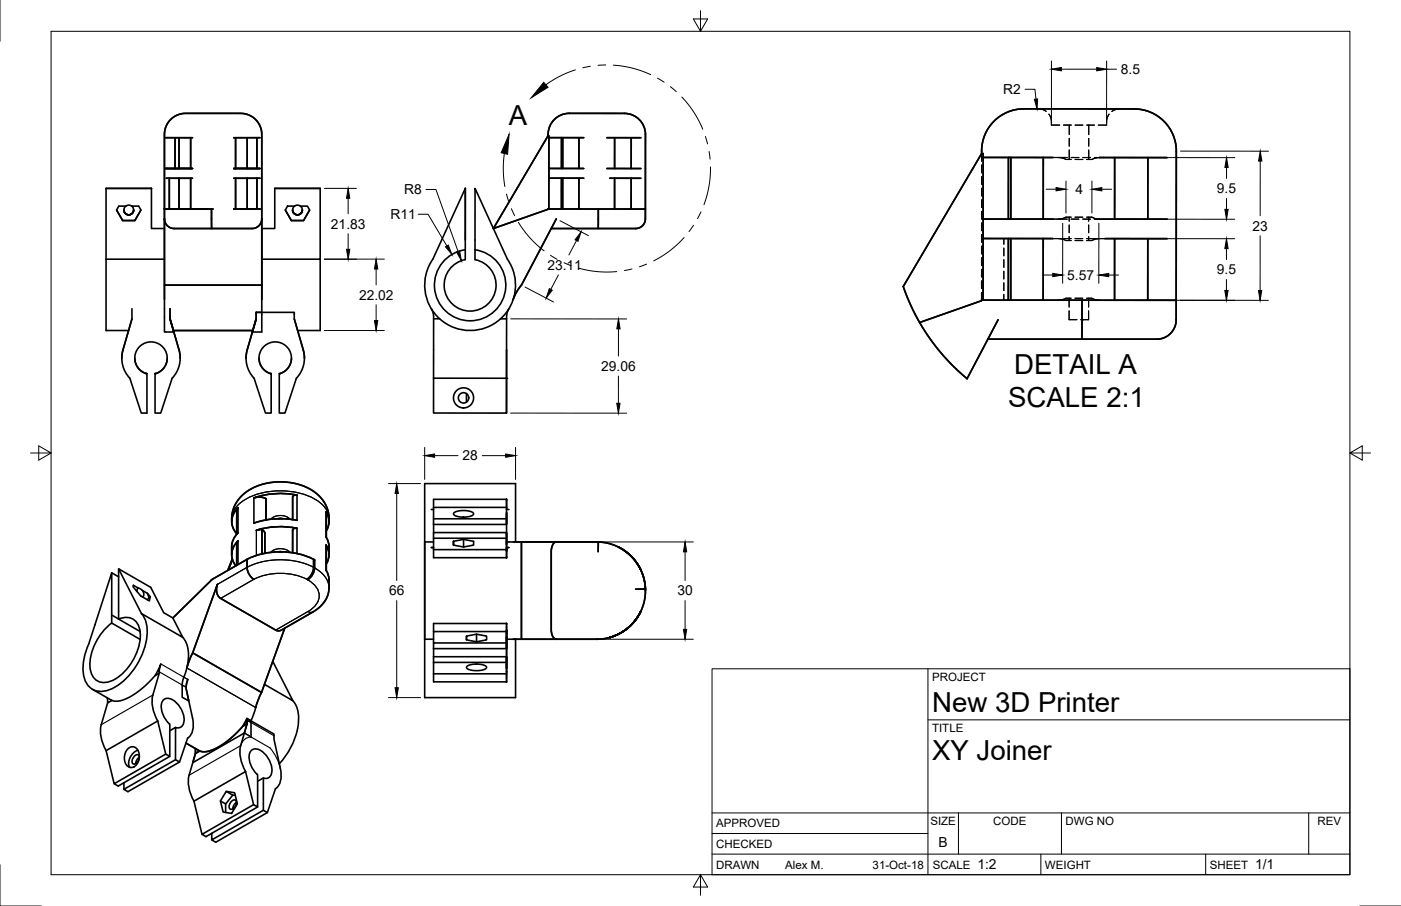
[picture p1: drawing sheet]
<svg xmlns="http://www.w3.org/2000/svg" width="432mm" height="279mm" viewBox="0 0 432 279" stroke-linecap="round" stroke-linejoin="round" font-family="sans-serif">
<!-- layer: Visible -->
<g fill="none" stroke="#000" stroke-width=".5">
<path d="M46.7 58.1v12.4h4M46.7 58.1h-14v43.8h6.9l1.1-3.6M46.7 58.1h.1M51 42.5h8.3M51.2 55h8.1M52.2 55v9.5M53.9 42.5v9.5M53.9 52h-2.9h8.3h-.5M55.2 55v9.5h-3M55.2 42.5v9.5M55.2 52h-1.3M58.8 55v9.5h6.4"/>
<path d="M58.8 42.5v9.5M58.8 52h-3.6M72.6 55v9.5h-.6h8.1h-.9M72.6 42.5v9.5M72.6 52h3.6M76.2 55v9.5h3M76.2 52h3M76.2 42.5v9.5M79.2 42.5v9.5M79.2 55v9.5M79.2 52h.9h-8.1h.6M80.1 42.5h-8.1"/>
<path d="M80.1 55h-8.1M84.7 58.1v12.4h-4v9.4M84.7 58.1h14M98.7 58.1v21.8h-18M143.4 58.1h.1M143.4 58.1v15.9M168.9 41.8a6.7 6.7 0 0 1 6.9-6.8h16.5a6.5 6.5 0 0 1 6.6 6.5v26.1l-.2 1-.7 1-.9 .6-1.1 .3h-26.1M169.2 54.9l10.7 .1M169.2 51.9l10.7 .1M169.2 51.9l-.1 12.5M169.2 42.4v-.5l-.3-.1-16.8 28.7 16.8-6.1 30 .1M169.2 42.4l10.7 .1"/>
<path d="M169.2 42.4v9.5M173.1 55l-.1 9.5M173.1 42.5v9.5M173.4 55v9.5M173.4 42.5v9.5M178.4 55v9.5M178.4 42.5v9.5M187 52h10.5M187.1 42.5h10.4M187.9 55h9.6M189.4 55v9.5M189.4 42.5v9.5"/>
<path d="M194.5 55v9.5M194.5 42.5v9.5M302.5 47.4a13.3 13.3 0 0 1 13.7-13.8h33.3a13 13 0 0 1 13.1 13l-.1 52.2-.5 2.2-1.3 1.8-1.8 1.3-2.2 .5h-52.2M303 48.6v-1.2h-.5l-24.1 41 3.3 7.9 4.5 7.6 5.5 6.8 6.4 6.1 9.5-18.2M303 48.6h21.5M303 48.6v19M310.8 48.6v19M311.5 48.6v19M321.5 48.6v19M338.8 48.6h20.9M343.5 48.6v19M353.8 48.6v19"/>
<path d="M32.7 79.9h18M35.9 64.8l1.9 3.2h3.8l1.8-3.2M38.2 64.8a1.5 1.5 0 0 0 1.5 1.5 1.5 1.5 0 0 0 1.5-1.5M38.8 63.6a1.5 1.5 0 0 0-.2 2.2 1.5 1.5 0 0 0 2.2 0 1.5 1.5 0 0 0-.2-2.2M38.8 63.6l.9-.3 .9 .3M38.8 63.6h-2.2l-.7 1.2 1.9 3.2h3.8l1.8-3.2-.7-1.2h-2.1M50.7 64.4v.1M50.7 67.5v20.4h30v-20.4M50.7 67.5l.2 1.1 .7 1 .9 .6 1.2 .3h24.3l1-.3 .9-.7 .6-.9 .2-1.1M50.7 64.5v3M50.7 64.5v-23.3l.4-2 1-1.8 2-1.7 2.4-.7h18.3l2.1 .5 1.7 1.2 1.3 1.6 .7 2 .1 27.2M50.7 64.5h14.5"/>
<path d="M50.7 64.5h1.5M55.2 64.4h3.6M65.2 64.5v6M65.2 64.5h.5M72.6 64.4h3.6M80.7 79.9v16.4h-1.7M80.7 67.5h.1M87.9 64.8l1.9 3.2h3.8l1.8-3.2M88.6 63.6h2.2l.9-.3 .9 .3h2.1l.7 1.2-1.8 3.2h-3.8l-1.9-3.2zM90.2 64.8a1.5 1.5 0 0 0 1.5 1.5 1.5 1.5 0 0 0 1.5-1.5M90.8 63.6a1.5 1.5 0 0 0-.2 2.2 1.5 1.5 0 0 0 2.2 0 1.5 1.5 0 0 0-.2-2.2M98.7 79.9v22h-7"/>
<path d="M143.4 77a11 11 0 0 0-7.8 16.9 11 11 0 0 0 18.6 0 11 11 0 0 0-7.8-16.9M143.4 77v-18.9l-10 21.8a14 14 0 0 0 11.5 22 14 14 0 0 0 11.5-22l-10-21.8v18.9M143.4 77v3.1a8 8 0 0 0-5.2 12.3 8 8 0 0 0 13.4 0 8 8 0 0 0-5.2-12.3v-3.1M171.5 67.5l-10.8 20.4-1.7 2.4-.8 2.1M184.4 64.5v6M303 73.6h21.5M303 67.6h21.5M303 67.6v25M310.8 73.6v19M311.5 73.6v19M321.5 73.6v19M338.8 67.6h20.9"/>
<path d="M340.6 73.6h19.1M343.5 73.6v19M353.8 73.6l-.1 19M40.7 95.2v3.1M40.7 98.3l-2.8 9.6M50.7 92.4v-4.5v14.5h2.9l-1.2-4.6M52.4 95.2v2.6M52.4 98.3l1 3.6M52.4 97.8l2.8 10.1M79 98.3l-1.1 3.6h-24.5M79 98.3l-2.8 9.6M79 96.3v2"/>
<path d="M79 96.3h11.7v2l2.8 9.6M79 96.3v2l-1.2 4.1h2.9v-6.1M80.7 87.9v4.5M90.7 98.3l1 3.6M132.9 95.2l.6 1.5 .1 1.6h1.9M133.6 98.3v18.3M156.1 98.3v18.4M156.9 95.2l-.6 1.5-.2 1.6h-1.8M283.4 99.5l19.1-6.8v-.1h31l-.1 12M333.5 92.6h29M37.5 110.4h.1M37.9 107.9l-.4 2.5"/>
<path d="M37.9 107.9a9 9 0 0 0 2.1 8.8l3.5 10.7h1.8v-12.2M41.5 110.4a5 5 0 0 0 3.5 4.8 5 5 0 0 1-2.5-7.7 5 5 0 0 1 8.1 0 5 5 0 0 1-2.6 7.7 5 5 0 0 0 3.5-4.8M45 115.2h.3zM47.8 115.2h.2zM53.5 101.9l.1 .5M53.5 101.9l1.7 6M55.2 107.9l.3 2.5M55.2 107.9a9 9 0 0 1-2.1 8.7l-3.6 10.8h-1.7v-12.2M55.5 110.4h.1M75.8 110.4h.1M76.2 107.9a9 9 0 0 0 2.1 8.7l3.5 10.8h1.8v-12.2h-.3M76.2 107.9l-.4 2.5"/>
<path d="M77.8 102.4h.1M79.8 110.4a5 5 0 0 0 3.5 4.8M83.3 115.2h.3M83.3 115.2h.1M83.3 115.2a5 5 0 0 1-2.5-7.7 5 5 0 0 1 8.1 0 5 5 0 0 1-2.6 7.7M86.1 115.2h.2M89.8 110.4a5 5 0 0 1-3.5 4.8M91.7 101.9l1.8 6M93.5 107.9l.3 2.5M93.5 107.9a9 9 0 0 1-2.2 8.8l-3.5 10.7h-1.7v-12.2h.2M93.8 110.4h.1M133.6 116.6v10.8h22.5v-10.7"/>
<path d="M133.6 116.6l22.5 .1M156.1 116.7v10.7M143.8 121.4v2.6M82 153.8v6.5M82 153.8l-1.8-.5-1.9 .3a24.8 24.8 0 0 1 13.2-.9l-.9 .1-.4 .4v7M85.8 160h1.2M132.9 157.1h.7M133.6 160v1.7M133.6 156.5v3.5h22.5v-3.5M133.6 156.5h22.5M139.9 158.1l1.4-.5 2.1-.1 1.8 .3 .8 .7-.4 .4-.8 .3-2.5 .3-2.1-.5-.4-.4zM156.1 160v1.7"/>
<path d="M156.1 156.5v-2.5v3.1h.8M156.1 154h-22.5v2.5M34.4 176.7l2.2 1.2M36.6 175.4l7 13.8M71.4 160.8l.2-2.5 .7-2.2 1.2-2.1 1.9-1.9 2.3-1.5 2.7-1.1 2.9-.7 3.1-.2 3.3 .3 2.9 .7 2.7 1.1 2.2 1.5 1.8 1.8 1.3 2.1 .7 2.2 .1 2.5M71.6 172.4l-1.4 3.5M73 174.3v-6.7l.4-.8a5.5 5.5 0 0 0-.7 7.7M73 164.6a5.6 5.6 0 0 1 .4-8l-.4 .8v7.3M73.4 164.3l-1.6 2.4a9.2 9.2 0 0 0-.4 4.3M76.1 172.5a23.7 23.7 0 0 1 20.6 0M76.1 172.5l.3 3.7 .7 1.4 1.1 1.1M76.1 172.5l-10.9 6.3-11.9 11.8"/>
<path d="M80.8 163.3l-.1 7.5M80.8 163.3l-1.8 .2a25 25 0 0 1 12.5-.6l-.9 .1-.4 .5v6.9M80.8 163.3l.6 .6 .2 .6v6.1M85.9 170.2h1.1M91.5 160.5a24.8 24.8 0 0 0-13.3 .8M96.7 172.5l-.2 3.6-.8 1.5-1.1 1.1M96.7 172.5l.3 .2M100.5 175.9l.9 2.4v3.5l-.5 2.1-1.1 2-1.3 1.4-1.6 1.1-10.8 6.1-1.1-.2-17.2-9.9-.7-.8-.3-1-.1-1.2 .3-1.2-7.6 21.1 21.2 12.2 7.2-19.8M100.5 165.6l.8 2 .1 3.4M100.6 173.9a5.3 5.3 0 0 0-.1-5.8l.1 7.9M100.6 163.7a5.3 5.3 0 0 0-.1-5.8l.1 7.8M130.9 167.1h2.7"/>
<path d="M132.9 168.9h.7M133.6 161.7h22.5v-3.7v10v-3.8M133.6 166h22.5v3.5M133.6 166v-1.8h22.5v1.8M133.6 166v3.5M133.6 169.5h22.5M133.6 169.5v2.5h22.5M133.6 161.7v2.5M139.8 166.9l3.1-.6 3.1 .6v1.2l-3.1 .6-3.1-.6M139.8 166.9v1.2v-1.2M142.9 166.4v2.3M156.1 168.9v3.1v-2.5"/>
<path d="M156.1 168.9h.8M158.2 167.1h2.5h-4.6v2.9v-1.1M158.9 167.1v-18h-28v66h28v-18h-2.8M160.7 167.1h10.8l-.6 .2-.5 .7-.5 2.1v24.4l.5 1.9 .5 .5 .6 .2h-10.8zM171.5 167.1h12.9M184.4 167.1v3M184.4 167.1a15 15 0 0 1 14.5 14.5M190.5 168.6l2.2 1.3 1.9 1.7 1.6 1.9 1.3 2.2 .9 2.3 .4 2.5 .1 2.5-.4 2.5-.7 2.4-1.2 2.2-1.5 2-1.8 1.8-2.1 1.4-2.3 1-2.5 .6-2.5 .2M190.8 168.8a15 15 0 0 1 6.7 7v-.1M196 173.3l1.5 2.5M34.4 192.1l8.8 5.1M34.4 189.7l8.8 5"/>
<path d="M42.6 181.4l1.3 .7M42.6 181.4l-1.5-.9-.1 .5 2.4 2.8 2.6 1.5 .3-1.3M42.6 181.4l-.3 .3-.1 .7M43.6 189.2l12.7 7.4-3-6-2.8-1.6-4-7.9-9.9-5.7-.1 15.5a4.5 4.5 0 0 1 6.7 4.4 16.7 16.7 0 0 1-8.8 14.7 4.5 4.5 0 0 1-6.7-4.5 17.1 17.1 0 0 1 6.7-13.4M43.6 189.2a10.1 10.1 0 0 1 1.4 9 21.2 21.2 0 0 1-11.1 14.5 5.5 5.5 0 0 1-8.2-4.7 16.8 16.8 0 0 1 1.7-9.4l7-21.9v15.4M43.9 182.1l1.5 .9 .5 1.2-.5 .8M43.9 182.1l.4 1.2-.4 .8M45.4 183l.9 1-.4 .2M56.3 196.6a10.4 10.4 0 0 1 1.3 9.4M130.9 197.1h2.7M143.8 196.2l3.1-.6 3.1 .6v1.1l-3.1 .6-3.1-.6zM143.8 196.2v1.1"/>
<path d="M146.9 195.6v2.3M156.1 198.3h-22.5v1.7M156.1 194.8v13M156.1 194.8h-22.5v3.5M156.1 192.3h-22.5v2.5M156.1 192.6v-.3v2.5M156.1 193v2.4M156.1 197.1h.1M156.1 195.4h.1M156.1 195.4v14.1M156.1 195.4v-1.2v2.5M158.2 197.1h2.5"/>
<path d="M171.5 197.1h12.4M187.9 196.6a15 15 0 0 0 9.6-8.1 15 15 0 0 1-9.6 8.1zM188.1 196.6h-.2M198.9 181.6l-3 .1M198.9 181.6h.1M198.9 181.6v.5M28.5 212.6l6 3.4M33 215.2l.2 1.6 1.3-.8M33.2 216.8l-2 6.7a10.9 10.9 0 0 0 1.5 8M47.8 208.4l-3.7 3.6-3.7 2.7-3.4 1.4-1.4 .1-1.1-.2M49.1 207.6l-2 6.7a10.9 10.9 0 0 0 1.5 8M49.6 204.8l-.4 1.4-.1 1.4-1.3 .8z"/>
<path d="M57.4 212l1.9 9.4a5.9 5.9 0 0 1-1.5 6.2l-2.5 7.4-15.9 9.1-1.2-.7 15.9-9.1 1.2 .7M57.6 206l-1.4 4.5v4.5l2 1.2-.8-4.2M57.9 209.5l-.5 2.5M59.4 201.3l-1.8 4.7M78.8 218.2l-1.5 4.1M80.6 213.5l-1.8 4.7M84.1 203.9l6.2 12.2-8.8-5.1M90.3 216.1a11.4 11.4 0 0 1 .8 10.9 23.7 23.7 0 0 1-5 8.5M133.6 202.5v1.8M133.6 200h22.5M133.6 202.5h22.5M133.6 207.8h22.5"/>
<path d="M133.6 207.8v2.5h22.5M133.6 200v2.5M143.9 205.5l1.3-.6 2.2-.1 1.9 .4 .7 .6-.3 .5-.8 .3-2.5 .2-2.2-.5-.4-.4zM156.1 204.3h-22.5v3.5M156.1 207.8v2.5v-.4M39.4 230.9l1-.5h1l.9 .7 .5 1.1 .1 1.5-.3 1.3-.8 1.1-.9 .5-.8 .1-.7-.4-.9-1.5v-2.1zM42.5 231.4a4.1 4.1 0 0 0-2.5 5.2M42.9 233.5l-.6 .7-.5 1.3M42.9 233.3l-.1-.3a1.4 1.4 0 0 0-2 1.2 .9 .9 0 0 0 .7 1.4l.6-.3 .7-1.1M48.6 222.3l2.5 10.3-15.9 9.1-2.5-10.2M48.6 222.3l-15.9 9.2M51.1 232.6l1.2 .7"/>
<path d="M52.3 225.3l1.8-1v10M54.1 224.3a1.99 1.99 0 0 0 2.7-2.2 7.2 7.2 0 0 0-4.8-6.7 2.1 2.1 0 0 0-2.3 2.6 7.7 7.7 0 0 0 2.6 5.3v10l-15.9 9.1-1.2-.7M57.3 229.2l4.3 2.4-1.4 .8 .1-1.5M60.2 232.4l-1.9 6.7a10.9 10.9 0 0 0 1.5 8M74.7 228.8h.1M74.8 224l-3.6 3.6-3.7 2.7-3.4 1.4-1.4 .1-1.1-.2M75.3 226.1l-15.9 9.1M75.7 237.9l-15.9 9.2 2.5 10.2M76.1 221.6v1.6l-1.3 .8zM81.2 239.9l-1.8 1M86.4 236.9l-2-8.9v-1.6l-8.3-4.8 1.2 .7 .1 4.9-2.1-1.1 .8-2.9v-1.6l-1.3 2.4 1.3-.8-1.9 6.7a10.9 10.9 0 0 0 1.5 8M86.4 237a5.9 5.9 0 0 1-1.5 6.2l-2.5 7.4-1.2-.7v-10a1.99 1.99 0 0 0 2.6-2.2 7.2 7.2 0 0 0-4.7-6.7 2.1 2.1 0 0 0-2.3 2.6 7.7 7.7 0 0 0 2.6 5.3v10l-1.2-.8-2.5-10.2"/>
<path d="M38.2 241.4v2M69.5 247.9v2.6M69.7 244l2.6 .5 .9 3.4-1.8 3-2.6-.5-.9-3.4zM69.7 244l2 1.2 .8 .1M71.4 247.1a.83 .83 0 0 1 1.4 0 2.08 2.08 0 0 1-1.7 2.5 1.52 1.52 0 0 1 .3-2.5zM71.7 245.2l-2.2 2.7-1.6-.9M72.9 247.5a2.5 2.5 0 0 0-1.2 1.9M78.2 248.1l-15.9 9.2 1.2 .7 15.9-9.1M81.2 249.9l-15.9 9.1v-2M82.4 250.6l-15.9 9.1-1.2-.7"/>
<circle cx="142.9" cy="122.7" r="1.6"/>
<circle cx="142.9" cy="122.7" r="3.1"/>
</g>
<g fill="#000">
<circle cx="333.5" cy="98.6" r=".25"/>
<circle cx="156.1" cy="116.7" r=".25"/>
</g>
<!-- layer: Visible Narrow -->
<g fill="none" stroke="#000" stroke-width=".35">
<path d="M71.4 160a8.2 8.2 0 0 1 5.6-6.7 23.2 23.2 0 0 1 21.1 1.3 6.8 6.8 0 0 1 3.3 5.4M73.4 156.6v7.7M78.3 153.6l-.1 7.7M91.5 152.7v7.8M100.5 157.9v7.7M71.7 172.7l-1.2 3.1M73.4 166.8l-.1 7.3M79 163.5v7.8M83.5 170.3a4.4 4.4 0 0 1 5.9 0M83.5 160.1a4.4 4.4 0 0 1 5.9 0M91.5 162.9v7.8M94.9 178.8a18.9 18.9 0 0 0-16.7-.1l-10.2 5.8"/>
<path d="M97 172.7v2.5l1.9 1.3 1.4 1.5 .8 1.6 .3 1.7M100.5 168.1v7.8M67 180.2l10.6-6 3.7-1 3.7-.5h3.3l3.3 .5 2.9 .8 2.5 1.2-.5 1.8-.7 1-.9 .8a5.2 5.2 0 0 1 3.1 6.7 7.2 7.2 0 0 1-3.1 3.1M94.9 188.6l.8 .3 .7-.2M94.9 188.6l-9.9 5.7M47.1 214.3l-15.9 9.2M49.1 207.2l8.3 4.8M49.6 204.8l8.3 4.7-1.2-.7M57.6 206l21.2 12.2M77.4 222.8l-1.3-.7 8.4 4.8M86.4 237a15 15 0 0 0-3.2-6.4l-5.8-3.3a3.3 3.3 0 0 0-3.2 2.6l-15.9 9.2"/>
</g>
<!-- layer: Hidden -->
<g fill="none" stroke="#000" stroke-width=".35">
<path d="M320.1 33.6l1.2 .2 1.1 .6M323.3 35.2l.7 1.5 .1 1.9h2.5M327.8 38.6h2.4M329.6 38.6v2.9M331.4 38.6h2.3M334.9 38.6h2.4M335.6 38.6v2.9M341.8 35.2l-.6 1.5-.1 1.9h-2.6M345.1 33.6l-1.3 .2-1.1 .6M302.5 58v2.4M302.5 54.5v2.4M302.5 50.9v2.4"/>
<path d="M302.5 47.4v2.3M303 48.6h.1M324.5 48.6h4.5M326.2 48.6l2.3 .6h1.7M329.6 46.3l-.1 2.9M329.6 42.7v2.4M330.1 48.6h2.4M331.4 49.2h2.3M333.7 48.6h2.4M335.6 46.3l-.1 2.9M335.6 42.7v2.4M337.3 48.6h1.5"/>
<path d="M338.9 48.6l-2.4 .6h-1.6M302.5 79.5v2.4M302.5 75.9v2.4M302.5 72.3v2.4M302.5 68.8v2.3M302.5 65.2v2.4M302.5 61.6v2.4M309.4 76.5v2.4M309.4 73.6v1.7M324.5 73.6h5.6M324.5 67.6h4.4M326.2 73.6l2.3 .6h1.6"/>
<path d="M329.5 73v1.2M329.5 69.4v2.4M329.5 67v1.2M330.1 67.6h2.4M330.2 67h-1.7l-2.3 .6M331.3 74.2h2.4M331.3 73.6h2.4M331.3 67h2.4M333.7 67.6h2.4M334.9 73.6h5.7M334.9 67h1.6l2.4 .6M335.5 73v1.2"/>
<path d="M335.5 69.4v2.4M335.5 67v1.2M337.3 67.6h1.5M338.9 73.6l-2.4 .6h-1.6M302.5 90.2v2.4M302.5 86.6v2.4M302.5 83.1v2.3M309.4 90.8v1.8M309.4 87.2v2.4M309.4 83.7v2.3M309.4 80.1v2.4M329.5 95.9v2.7h2.4"/>
<path d="M329.5 92v2.7M330.1 92h-1.6l-2.4 .6M331.3 92h2.4M334.9 92h1.6l2.4 .6M335.5 95.9v2.7h-2.4M335.5 92v2.7"/>
</g>
<circle cx="303" cy="67.6" r=".17" fill="#000"/>
<!-- layer: Border -->
<path d="M0 0v12.7M15.7 9.7h400.4v260h-400.4zM215.9 3.3v6.4l-2.2-3.9h4.4l-2.2 3.9M9.4 139.7h6.3l-3.8-2.2v4.4l3.8-2.2M416.1 139.7l3.8 2.2v-4.4l-3.8 2.2h6.3M0 266.7v12.7h12.7M215.9 269.7l2.2 3.9h-4.4l2.2-3.9v6.4M419.1 279.4h12.7" fill="none" stroke="#000" stroke-width=".31"/>
<!-- layer: Titleblock -->
<path d="M219.5 206.2h196.6v63.5h-196.6zM286 206.2v63.5M286 222h130.1M219.5 257h66.5M219.5 250.7h196.6M295.4 250.7v12.7M327.2 250.7v12.7M403.4 250.7v12.7M219.5 263.4h196.6M320.8 263.4v6.3M371.6 263.4v6.3" fill="none" stroke="#000" stroke-width=".31"/>
<!-- layer: Dimensions -->
<g fill="none" stroke="#000" stroke-width=".31">
<path d="M324.1 18.8v18.5M341.1 18.8v18.5M315.9 27.5h3.1l.3 3.1M327.1 21.3h10.9M341.1 21.3h3M100 58.1h9.8M131.3 58.4h3.1l6.8 19.1M322.4 58.3l3.1 .1M328.5 55.8v9.9M336.5 55.8v9.9M339.6 58.4h3M344.8 48.6h35.8"/>
<path d="M363.8 46.6h27.2M378 51.7v3.3M388.4 49.7v16.8M107.3 61.1v4.8M107.3 72.1v4.8M118.5 79.9h-18.5M128.9 66.1h3l5.8 9.7M172.6 68.1l8.7 4.6M177.7 74.2l-2.4 4.4M327.5 68.8v18.6M338.7 68.9v18.5M344.8 73.6h35.8"/>
<path d="M344.8 67.6h35.8M378 76.7v3.3M378 61.2v3.4M388.4 72.7v16.9M115.9 83v4.8M115.9 94v4.9M157.4 98.3l35.8 .1M161.8 88.5l8.8 4.6M172.1 84.8l-2.3 4.4M321.4 84.8h3.1M341.7 84.8h3.1M344.8 92.6h46.1"/>
<path d="M378 86.2v3.4M100 101.9h18.5M190.6 116v8.4M190.6 101.4v8.4M130.9 138v9.9M157.4 127.4h35.7M158.9 138v9.9M119.7 149.1h9.9M122.3 152.2v26.9M133.9 140.5h7.3M148.6 140.5h7.2M162 167.1h51.7"/>
<path d="M211.1 170.2v8.9M122.3 185.2v26.9M162 197.1h51.7M211.1 185.2v8.9M119.7 215.1h9.9"/>
</g>
<g fill="#000" stroke="#000" stroke-width=".31">
<path d="M318.8 30.6l1-.1-.2 3.1zM324.1 21.3l3-.5v1zM338 20.8l3.1 .5-3.1 .5zM325.5 57.8l3 .6-3 .5zM336.5 58.4l3.1-.5v1zM378 48.6l.5 3.1h-1zM388.4 46.6l.5 3.1h-1zM107.3 58.1l.5 3h-1zM106.8 76.9h1l-.5 3zM137.3 76.1l.9-.5 1.1 2.9zM140.7 77.7l1-.3 .5 3zM179.1 71.5l-1 2.9-.9-.5z"/>
<path d="M378 73.6l.5 3.1h-1zM377.5 64.6h1l-.5 3zM115.4 98.9h1l-.5 3zM115.9 79.9l.5 3.1h-1zM169.3 89l.9 .5-1.9 2.4zM324.5 84.3l3 .5-3 .5zM338.7 84.8l3-.5v1zM377.5 89.6h1l-.5 3zM387.9 89.6h1l-.5 3zM190.6 98.4l.5 3h-1zM190.1 124.4h1l-.5 3zM122.3 149.1l.5 3.1h-1z"/>
<path d="M130.9 140.5l3-.5v1zM155.8 140l3.1 .5-3.1 .5zM211.1 167.1l.6 3.1h-1.1zM210.6 194.1h1.1l-.6 3zM121.8 212.1h1l-.5 3z"/>
</g>
<!-- layer: Annotations -->
<g fill="none" stroke="#000" stroke-width=".31">
<path d="M177.3 21.5a31.9 31.9 0 0 0-9 4.6M182 20.4l-2.4 .5M186.7 20l-2.4 .1M189.1 20.1a31.9 31.9 0 0 1 11.4 2.9M202.7 24.1l2 1.2M206.6 26.7l1.9 1.6M210.2 29.9a31.9 31.9 0 0 1 6.4 10M155.5 47.3a31.9 31.9 0 0 0 .1 10.2M156.1 59.8l.7 2.3M217.4 42.1l.7 2.3M218.5 46.7l.4 2.4M219 51.5a31.9 31.9 0 0 1-2 11.6"/>
<path d="M157.6 64.4l1 2.1M159.8 68.6a31.9 31.9 0 0 0 7.9 8.8M169.7 78.7l2 1.3M210.8 73.3a31.9 31.9 0 0 1-9.3 7.2M213.7 69.5l-1.3 1.9M216.1 65.3l-1.1 2.1M173.8 81l2.2 .9M178.3 82.7a31.9 31.9 0 0 0 11.8 1.1M194.8 82.9l-2.4 .5M199.3 81.5l-2.2 .8"/>
</g>
<path d="M167.6 25.4l1.3 1.5-5.2 3.3zM156.9 41.4l-.5 6.2-1.9-.5z" fill="#000" stroke="#000" stroke-width=".31"/>
<g font-size="8.5">
<text x="156.8" y="38.6">A</text>
<text x="312.6" y="115.2">DETAIL A</text>
<text x="310.7" y="125.4">SCALE 2:1</text>
<text x="287.3" y="219.5">New 3D Printer</text>
<text x="287.3" y="234.4">XY Joiner</text>
</g>
<g font-size="4.3">
<text x="345.5" y="22.8">8.5</text>
<text x="309.2" y="29.1">R2</text>
<text x="124.5" y="59.9">R8</text>
<text x="331.4" y="59.9">4</text>
<text x="375.1" y="59.6">9.5</text>
<text x="102" y="70.5">21.83</text>
<text x="120.3" y="67.6">R11</text>
<text x="386.1" y="71.1">23</text>
<text x="168.7" y="83.2">23.11</text>
<text x="329" y="86.3">5.57</text>
<text x="375" y="84.6">9.5</text>
<text x="110.6" y="92.4">22.02</text>
<text x="185.3" y="114.4">29.06</text>
<text x="142.6" y="142">28</text>
<text x="119.9" y="183.6">66</text>
<text x="208.8" y="183.6">30</text>
<text x="289.3" y="261.2">B</text>
<text x="301.2" y="268.1">1:2</text>
<text x="386.8" y="268.1">1/1</text>
</g>
<g font-size="3.5">
<text x="287.3" y="210.1">PROJECT</text>
<text x="287.3" y="225.8">TITLE</text>
<text x="220.7" y="255.1">APPROVED</text>
<text x="286.8" y="254.5">SIZE</text>
<text x="306.2" y="254.5">CODE</text>
<text x="328.4" y="254.5">DWG NO</text>
<text x="406.1" y="254.5">REV</text>
<text x="220.7" y="261.5">CHECKED</text>
<text x="220.7" y="267.8">DRAWN</text>
<text x="242" y="267.8">Alex M.</text>
<text x="269" y="267.8">31-Oct-18</text>
<text x="287.5" y="267.8">SCALE</text>
<text x="322.1" y="267.8">WEIGHT</text>
<text x="372.9" y="267.8">SHEET</text>
</g>
</svg>
